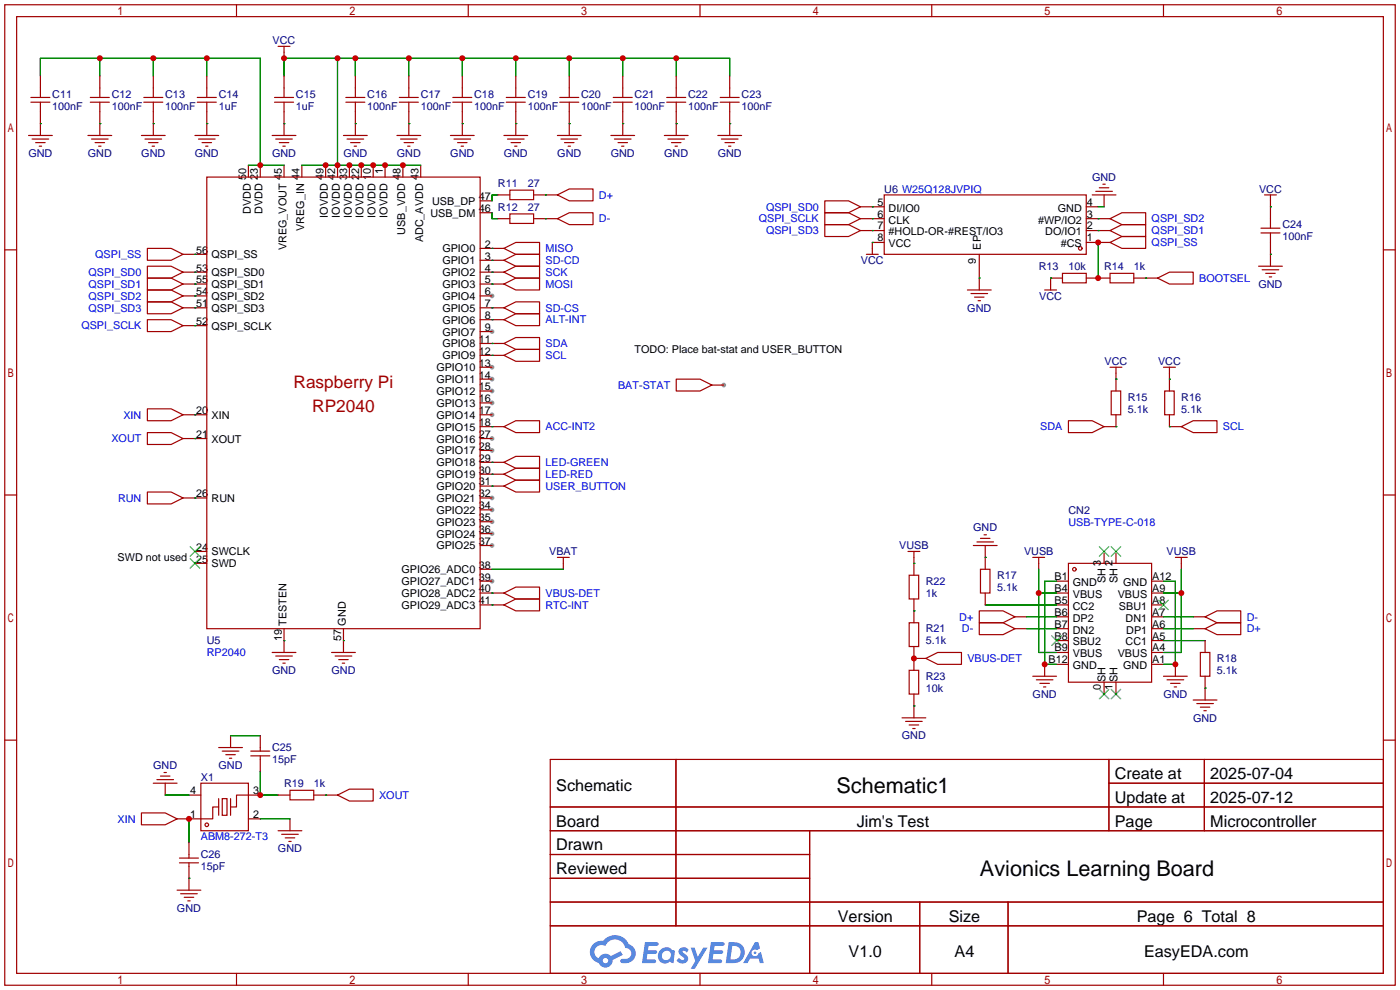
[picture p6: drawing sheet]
<svg xmlns="http://www.w3.org/2000/svg" width="299mm" height="212mm" viewBox="0 0 299 212" stroke-linecap="round" stroke-linejoin="round" font-family="sans-serif">
<g fill="#999">
<circle cx="105.2" cy="70.9" r=".51"/>
<circle cx="105.2" cy="63.2" r=".51"/>
<circle cx="105.2" cy="124.2" r=".51"/>
<circle cx="105.2" cy="116.6" r=".51"/>
<circle cx="105.2" cy="114" r=".51"/>
<circle cx="105.2" cy="111.5" r=".51"/>
<circle cx="105.2" cy="109" r=".51"/>
<circle cx="105.2" cy="106.4" r=".51"/>
<circle cx="105.2" cy="96.3" r=".51"/>
<circle cx="105.2" cy="93.7" r=".51"/>
<circle cx="105.2" cy="88.6" r=".51"/>
<circle cx="105.2" cy="86.1" r=".51"/>
<circle cx="105.2" cy="83.6" r=".51"/>
<circle cx="105.2" cy="81" r=".51"/>
<circle cx="105.2" cy="78.5" r=".51"/>
<circle cx="154.7" cy="82.3" r=".51"/>
</g>
<g fill="none" stroke="#a10000" stroke-width=".25">
<path d="M1 1h297.2v209.6h-297.2zM3.6 3.6h292.1v204.4h-292.1zM50.5 1v2.6M100.1 1v2.6M149.6 1v2.6M199.1 1v2.6M248.7 1v2.6M1 53.4h2.6M295.7 53.4h2.5M1 105.8h2.6M295.7 105.8h2.5M1 158.2h2.6"/>
<path d="M295.7 158.2h2.5M117.6 162.3h178.1v45.7h-178.1zM117.6 172.5h178.1M117.6 177.5h178.1M144.5 162.3v35.6M173 177.5v30.5M237 162.3v15.2M237 167.4h58.7M257.4 162.3v15.2M117.6 182.6h55.4M117.6 192.8h178.1M117.6 187.7h55.4"/>
<path d="M117.6 197.9h178.1M196.6 192.8v15.2M215.4 192.8v15.2M50.5 208v2.6M100.1 208v2.6M149.6 208v2.6M199.1 208v2.6M248.7 208v2.6"/>
</g>
<g fill="#5487ff">
<path d="M145.3 202.7a1.3 1.3 0 0 1 1.9 .3l-.4 .6a.54 .54 0 0 0-.9-.2l.1 .2a1.34 1.34 0 0 1 .9 1.8 1.47 1.47 0 0 1-2.3-.1l.5-.6 .8 .5a.31 .31 0 0 0 .4-.3 .31 .31 0 0 0-.3-.4 1.12 1.12 0 0 1-.7-1.8z"/>
<path d="M147.6 202.5h.9l.6 2 1.2-2h.9l-2.7 4.6h-.9l1-1.7z"/>
<path d="M137.8 201.4h1.7a1.31 1.31 0 0 1 1.2 .2 .4 .4 0 0 1-.3 .5l-1.8 .1-.1 .9h1.6a.4 .4 0 0 1 .4 .4 .4 .4 0 0 1-.5 .4h-1.6l-.2 1.2h1.4a.46 .46 0 0 1 .5 0 .46 .46 0 0 1 .1 .5l-.4 .2h-2.6z"/>
<path d="M151.9 201.4h1.7a1.32 1.32 0 0 1 1.2 .2 .39 .39 0 0 1-.3 .5l-1.8 .1-.1 .9h1.6a.4 .4 0 0 1 .4 .4 .4 .4 0 0 1-.4 .4h-1.7l-.2 1.2h1.4a.46 .46 0 0 1 .5 0 .46 .46 0 0 1 .1 .5l-.4 .2h-2.6z"/>
<path d="M161.3 201.4h.8l.3 1.3-.6 .4a.75 .75 0 0 0-1.1 .3 .75 .75 0 0 0 .5 1 .75 .75 0 0 0 .9-.7l.5-.2 .6 2.3h-.8l-.3-.9h-1.8l-.5 .9h-1z"/>
<path d="M155.7 201.4l-.6 4.4h1.5a2.27 2.27 0 0 0 2.6-2.2 2.27 2.27 0 0 0-2.7-2.2zM156.5 202.1a1.5 1.5 0 0 1 1.8 1.6 1.5 1.5 0 0 1-1.9 1.4h-.3z"/>
<path d="M141.2 203a1.6 1.6 0 0 0-.3 2.3 1.6 1.6 0 0 0 2.3 .2l.7 .3 .3-2.4-.1-.3-.5-.1a1.58 1.58 0 0 0-2.4 0zM141.8 203.5a.98 .98 0 0 1 1.6 .4 .98 .98 0 0 1-1.1 1.3 .94 .94 0 0 1-.9-.7 .94 .94 0 0 1 .4-1z"/>
<path d="M126.8 201.8a2.37 2.37 0 0 0 1.1 4 1.54 1.54 0 0 0 1.8 1 1.54 1.54 0 0 0 1.2-1.6l2.2-1.1-.5-.8-2 1a1.57 1.57 0 0 0-2.7 .5 1.5 1.5 0 0 1-.7-2.1 1.5 1.5 0 0 1 2.2-.5 2.23 2.23 0 0 1 2.3-1.4 2.23 2.23 0 0 1 2 1.8 1.16 1.16 0 0 1 1.2 1.1 1.16 1.16 0 0 1-1.1 1.2h-.7a.47 .47 0 0 0-.5 .4 .47 .47 0 0 0 .4 .5 2.17 2.17 0 0 0 2.5-.9 2.17 2.17 0 0 0-.3-2.7l-.8-.4a3.2 3.2 0 0 0-5.5-.7l-1.1 .1zM128.8 205.3a.6 .6 0 0 1 1.2 0 .6 .6 0 0 1-1.2 0z"/>
<circle cx="161.4" cy="203.6" r=".28"/>
</g>
<g fill="none" stroke="#a10000" stroke-width=".25">
<path d="M8.6 16.3v4.5M21.3 16.3v4.5M32.8 16.3v4.5M44.2 16.3v4.5M59.4 9.9h2.6M60.7 9.9v2.5M60.7 16.3v4.5M75.9 16.3v4.5M87.4 16.3v4.5M98.8 16.3v4.5M110.2 16.3v4.5M121.7 16.3v4.5"/>
<path d="M133.1 16.3v4.5M144.5 16.3v4.5M156 16.3v4.5M6.1 29h5.1M6.6 20.8h4.1M6.6 21.8h4.1M6.9 29.7h3.5M7.6 30.5h2.1M8.4 31.2h.5M8.6 21.8v7.2M18.8 29h5.1M19.3 20.8h4.1"/>
<path d="M19.3 21.8h4.1M19.6 29.7h3.5M20.3 30.5h2.1M21.1 31.2h.5M21.3 21.8v7.2M30.2 29h5.1M30.7 20.8h4.1M30.7 21.8h4.1M31 29.7h3.5M31.7 30.5h2.1M32.5 31.2h.5M32.8 21.8v7.2"/>
<path d="M41.7 29h5M42.2 20.8h4M42.2 21.8h4M42.4 29.7h3.6M43.2 30.5h2M43.9 31.2h.5M44.2 37.8h58.4v96.6h-58.4zM44.2 21.8v7.2M53.1 35.3v2.5M55.6 35.3v2.5M58.2 29h5M58.7 20.8h4"/>
<path d="M58.7 21.8h4M58.9 29.7h3.6M59.7 30.5h2M60.5 31.2h.5M60.7 21.8v7.2M60.7 35.3v2.5M64.5 35.3v2.5M69.6 35.3v2.5M72.1 35.3v2.5M73.4 29h5.1M73.9 20.8h4.1M73.9 21.8h4.1"/>
<path d="M74.2 29.7h3.5M74.7 35.3v2.5M74.9 30.5h2.1M75.7 31.2h.5M75.9 21.8v7.2M77.2 35.3v2.5M79.8 35.3v2.5M82.3 35.3v2.5M84.8 29h5.1M85.3 20.8h4.1M85.3 21.8h4.1M85.6 29.7h3.6"/>
<path d="M86.1 35.3v2.5M86.4 30.5h2M87.1 31.2h.5M87.4 21.8v7.2M89.9 35.3v2.5M96.3 29h5M96.8 20.8h4M96.8 21.8h4M97 29.7h3.6M97.8 30.5h2M98.6 31.2h.5M98.8 21.8v7.2"/>
<path d="M107.7 29h5.1M108.2 20.8h4.1M108.2 21.8h4.1M108.5 29.7h3.5M109.2 30.5h2.1M110 31.2h.5M110.2 21.8v7.2M119.1 29h5.1M119.6 20.8h4.1M119.6 21.8h4.1M119.9 29.7h3.5M120.6 30.5h2.1"/>
<path d="M121.4 31.2h.5M121.7 21.8v7.2M130.6 29h5M131.1 20.8h4M131.1 21.8h4M131.3 29.7h3.6M132.1 30.5h2M132.8 31.2h.5M133.1 21.8v7.2M142 29h5.1M142.5 20.8h4.1M142.5 21.8h4.1"/>
<path d="M142.7 29.7h3.6M143.5 30.5h2M144.3 31.2h.5M144.5 21.8v7.2M153.4 29h5.1M153.9 20.8h4.1M153.9 21.8h4.1M154.2 29.7h3.5M154.9 30.5h2.1M155.7 31.2h.5M156 21.8v7.2M235.7 39.4h.5"/>
<path d="M31.5 53.1h5.1l2.5 1.3-2.5 1.2h-5.1zM31.5 56.9h5.1l2.5 1.3-2.5 1.2h-5.1zM31.5 59.4h5.1l2.5 1.3-2.5 1.3h-5.1zM39.1 54.4h5.1M39.1 58.2h5.1M102.6 58.2h5.1M102.6 42.9h2.6M102.6 45.5h2.6M102.6 55.6h5.1M102.6 53.1h5.1M106.4 46.7h2.6M106.4 41.7h2.6"/>
<path d="M107.7 58.2l2.5-1.3h5.1v2.5h-5.1zM107.7 53.1l2.5-1.3h5.1v2.6h-5.1zM107.7 55.6l2.5-1.2h5.1v2.5h-5.1zM109 40.6h5v2.1h-5zM109 45.7h5v2.1h-5zM114 46.7h5.1M114 41.7h5.1M119.1 41.7l2.6-1.3h5v2.5h-5zM119.1 46.7l2.6-1.2h5v2.5h-5zM176.3 42.9h5.1l2.5 1.3-2.5 1.3h-5.1zM176.3 48h5.1l2.5 1.3-2.5 1.2h-5.1zM176.3 45.5h5.1l2.5 1.2-2.5 1.3h-5.1z"/>
<path d="M183.9 49.3h5.1M183.9 46.7h5.1M183.9 44.2h5.1M185.2 54.4h2.5M189 41.7h43.2v12.7h-43.2zM189 51.8h-2.6v2.6M209.3 54.4v7.6M227.1 58.4h5.1v2.1h-5.1zM227.1 59.4h-2.6v2.6M232.2 51.8h5M232.2 49.3h5M232.2 46.7h5"/>
<path d="M232.2 44.2h2.5M232.2 59.4h5M233.4 41.7h5.1M234.2 40.9h3.5M234.9 40.1h2.1M236 41.7v2.5M237.2 58.4h5.1v2.1h-5.1zM237.2 51.8l2.6-1.3h5.1v2.6h-5.1zM237.2 49.3l2.6-1.3h5.1v2.5h-5.1zM237.2 46.7l2.6-1.2h5.1v2.5h-5.1zM242.3 59.4h5.1M247.4 59.4l2.5-1.2h5.1v2.5h-5.1z"/>
<path d="M269 56.9h5.1M269.5 48.8h4.1M269.5 49.8h4.1M269.7 57.7h3.6M270.3 41.7h2.5M270.5 58.4h2M271.3 59.2h.5M271.5 41.7v7.1M271.5 49.8v7.1M31.5 62h5.1l2.5 1.2-2.5 1.3h-5.1zM31.5 64.5h5.1l2.5 1.3-2.5 1.3h-5.1zM31.5 68.3h5.1l2.5 1.3-2.5 1.3h-5.1z"/>
<path d="M39.1 65.8h5.1M39.1 63.2h5.1M39.1 60.7h5.1M39.1 69.6h5.1M102.6 70.9h2.6M102.6 68.3h5.1M102.6 65.8h5.1M102.6 63.2h2.6M102.6 60.7h5.1M102.6 78.5h2.6M102.6 75.9h5.1M102.6 73.4h5.1"/>
<path d="M107.7 60.7l2.5-1.3h5.1v2.6h-5.1zM107.7 65.8l2.5-1.3h5.1v2.6h-5.1zM107.7 75.9l2.5-1.2h5.1v2.5h-5.1zM107.7 73.4l2.5-1.3h5.1v2.6h-5.1zM107.7 68.3l2.5-1.2h5.1v2.5h-5.1zM206.8 62h5M207.5 62.7h3.6M208.3 63.5h2M209 64.3h.5M223.3 62h2.5M237.2 78.5h2.6M238.5 78.5v5.1"/>
<path d="M248.7 78.5h2.5M249.9 78.5v5.1M31.5 87.4h5.1l2.5 1.2-2.5 1.3h-5.1zM31.5 92.5h5.1l2.5 1.2-2.5 1.3h-5.1zM39.1 93.7h5.1M39.1 88.6h5.1M102.6 98.8h5.1M102.6 96.3h2.6M102.6 93.7h2.6M102.6 88.6h2.6M102.6 91.2h5.1M102.6 86.1h2.6"/>
<path d="M102.6 83.6h2.6M102.6 81h2.6M107.7 91.2l2.5-1.3h5.1v2.6h-5.1zM107.7 98.8l2.5-1.3h5.1v2.6h-5.1zM144.5 81h5.1l2.5 1.3-2.5 1.3h-5.1zM152.1 82.3h2.6M228.3 89.9h5.1l2.6 1.3-2.6 1.3h-5.1zM237.5 83.6h2v5h-2zM238.5 88.6v2.6h-2.5M248.9 83.6h2.1v5h-2.1zM249.9 88.6v2.6h2.6M252.5 91.2l2.5-1.3h5.1v2.6h-5.1z"/>
<path d="M31.5 105.2h5.1l2.5 1.2-2.5 1.3h-5.1zM39.1 106.4h5.1M41.7 117.9h2.5M102.6 116.6h2.6M102.6 114h2.6M102.6 111.5h2.6M102.6 109h2.6M102.6 106.4h2.6M102.6 103.9h5.1M102.6 101.3h5.1M107.7 101.3l2.5-1.2h5.1v2.5h-5.1zM107.7 103.9l2.5-1.3h5.1v2.6h-5.1z"/>
<path d="M119.1 119.1h2.6M120.4 119.1v2.6M194.1 117.9h2.5M195.3 117.9v5M208 116.6h5.1M208.8 115.8h3.5M209.5 115.1h2.1M210.3 114.3h.5M210.6 116.6v5.1M220.7 119.1h2.6M222 119.1v2.6M236 117.9v2.5"/>
<path d="M238.5 117.9v2.5M251.2 119.1h2.5M252.5 119.1v2.6M41.7 120.4h2.5M58.2 139.4h5M60.7 134.4v5M70.9 139.4h5M73.4 134.4v5M102.6 129.3h5.1M102.6 126.7h5.1M102.6 124.2h2.6M102.6 121.7h2.6"/>
<path d="M107.7 126.7l2.5-1.2h5.1v2.5h-5.1zM107.7 129.3l2.5-1.3h5.1v2.6h-5.1zM194.3 133.1h2v5.1h-2zM194.3 122.9h2v5.1h-2zM195.3 128v5.1M195.3 138.2v5.1M209.3 130.6h5.1l2.5 1.2-2.5 1.3h-5.1zM209.3 133.1h5.1l2.5 1.3-2.5 1.2h-5.1zM209.5 121.7h2.1v5h-2.1zM210.6 126.7v2.6M216.9 131.8h2.6M216.9 134.4h2.6"/>
<path d="M225.8 129.3h2.5M225.8 126.7h2.5M225.8 124.2h2.5M225.8 139.4h2.5M225.8 131.8h2.5M225.8 134.4h2.5M225.8 136.9h2.5M228.3 120.4h17.8v25.4h-17.8zM246.1 129.3h2.6M246.1 126.7h2.6M246.1 124.2h2.6M246.1 139.4h2.6"/>
<path d="M246.1 131.8h2.6M246.1 134.4h2.6M246.1 136.9h2.6M255 131.8h2.6M255 134.4h2.6M256.5 139.4h2.1v5.1h-2.1zM257.6 134.4l2.5-1.3h5.1v2.5h-5.1zM257.6 131.8l2.5-1.2h5.1v2.5h-5.1zM257.6 136.9v2.5M46.7 159.8h5.1M49.3 157.2v2.6M55.6 157.2v3.3"/>
<path d="M58.9 140.2h3.6M59.7 141h2M60.5 141.7h.5M71.6 140.2h3.6M72.4 141h2M73.2 141.7h.5M192.8 153.4h5.1M193.5 154.2h3.6M194.3 143.3h2v5h-2zM194.3 154.9h2M195.1 155.7h.5M195.3 148.3v5.1"/>
<path d="M195.3 140.7h2.6M197.9 140.7l2.5-1.3h5.1v2.6h-5.1zM220.7 144.5h5.1M221.5 145.3h3.5M222.2 146.1h2.1M223 146.8h.5M223.3 142v2.5M225.8 142h2.5M236 145.8v2.5M238.5 145.8v2.5M246.1 142h2.6M248.7 144.5h5"/>
<path d="M249.4 145.3h3.6M250.2 146.1h2M251 146.8h.5M251.2 142v2.5M255 149.6h5.1M255.8 150.4h3.5M256.5 151.1h2.1M257.3 151.9h.5M257.6 144.5v5.1M30.2 173.7h5.1l2.5 1.3-2.5 1.3h-5.1zM32.8 167.4h5M33.5 166.6h3.6"/>
<path d="M34.3 165.9h2M35.1 165.1h.5M35.3 167.4v2.5M40.4 169.9h2.5M42.9 167.4h10.2v10.1h-10.2zM46.7 172.5h-1.2v2.5h-7.7M46.7 170.7v3.5M47.5 170.7h1v3.5h-1zM47.5 160.5h3.6M48.3 161.3h2M49 162.1h.5M49.3 170.7v3.5"/>
<path d="M53.1 175h2.5M53.6 160.5h4.1M53.6 161.5h4.1M55.6 169.9h-5.1v2.6h-1.2M55.6 161.5v3.3M59.4 169.9h2.6M59.4 177.5h5.1M60.2 178.3h3.6M61 179.1h2M61.7 179.8h.5M62 168.9h5.1v2h-5.1zM62 175v2.5"/>
<path d="M67.1 169.9h5M72.1 169.9l2.6-1.2h5.1v2.5h-5.1zM37.8 190.2h5.1M38.4 184.4h4M38.4 183.4h4M38.6 191h3.6M39.4 191.8h2M40.1 192.5h.5M40.4 180.1v3.3M40.4 184.4v5.8"/>
<circle cx="230.9" cy="53.1" r=".38"/>
<circle cx="229.6" cy="121.7" r=".38"/>
<circle cx="44.2" cy="176.3" r=".38"/>
</g>
<g fill="none" stroke="#3c3" stroke-width=".25">
<path d="M40.6 119.4l2.1 2M40.6 116.8l2.1 2.1M42.7 119.4l-2.1 2M42.7 116.8l-2.1 2.1M234.9 116.8l2.1 2.1M237 116.8l-2.1 2.1M237.5 116.8l2 2.1M239.5 116.8l-2 2.1M224.8 135.9l2 2M226.8 135.9l-2 2M247.6 128.3l2.1 2M249.7 128.3l-2.1 2"/>
<path d="M234.9 147.3l2.1 2.1M237 147.3l-2.1 2.1M237.5 147.3l2 2.1M239.5 147.3l-2 2.1"/>
</g>
<g fill="none" stroke="#008700" stroke-width=".25">
<path d="M8.6 16.3v-3.9h47v22.9M21.3 12.4v3.9M32.8 12.4v3.9M44.2 12.4v3.9M60.7 16.3v-3.9h95.3v3.9M72.1 12.4v22.9M75.9 12.4v3.9M87.4 12.4v3.9M98.8 12.4v3.9M110.2 12.4v3.9M121.7 12.4v3.9M133.1 12.4v3.9"/>
<path d="M144.5 12.4v3.9M8.6 26.4h.1M21.3 26.4h.1M32.8 26.4h.1M44.2 26.4h.1M53.1 35.3h7.6M60.7 26.4h.1M64.5 35.3h25.4M75.9 26.4h.1M87.4 26.4h.1M98.8 26.4h.1M110.2 26.4h.1"/>
<path d="M121.7 26.4h.1M133.1 26.4h.1M144.5 26.4h.1M156 26.4h.1M41.7 54.4h.1M41.7 58.2h.1M105.2 53.1h.1M105.2 58.2h.1M105.2 55.6h.1M105.2 45.5v1.2h1.2M106.4 41.7h-1.2v1.2M116.6 41.7h.1"/>
<path d="M116.6 46.7h.1M186.4 51.8h.1M186.4 44.2h.1M186.4 49.3h.1M186.4 46.7h.1M209.3 59.4h.1M224.5 59.4h.1M234.7 49.3h.1M234.7 46.7h.1M234.7 44.2h1.3M234.7 51.8v7.6M244.9 59.4h.1"/>
<path d="M271.5 54.4h.1M271.5 44.2h.1M41.7 60.7h.1M41.7 63.2h.1M41.7 65.8h.1M41.7 69.6h.1M105.2 60.7h.1M105.2 65.8h.1M105.2 73.4h.1M105.2 75.9h.1M105.2 68.3h.1M41.7 88.6h.1"/>
<path d="M41.7 93.7h.1M105.2 91.2h.1M105.2 98.8h.1M238.5 81h.1M238.5 91.2h.1M249.9 81h.1M249.9 91.2h.1M41.7 106.4h.1M105.2 101.3h.1M105.2 103.9h.1M210.6 119.1h.1M60.7 136.9h.1"/>
<path d="M73.4 136.9h.1M105.2 126.7h.1M105.2 129.3h.1M105.2 121.7h15.2M195.3 130.6h.1M195.3 120.4h.1M210.6 129.3h15.2M219.5 131.8h6.3M219.5 134.4h6.3M222 121.7v17.7h3.8M222 126.7h3.8M225.8 124.2h-2.5v17.8h2.5"/>
<path d="M248.7 124.2h2.5v17.8h-2.5M248.7 126.7h3.8M248.7 131.8h6.3M248.7 134.4h6.3M248.7 136.9h8.9M252.5 121.7v17.7h-3.8M49.3 157.2h6.3M195.3 140.7h.1M195.3 150.9h.1M257.6 147.1h.1M35.3 169.9h5.1M40.4 175v5.1"/>
<path d="M55.6 164.8v5.1h3.8M55.6 175h6.4M69.6 169.9h.1M40.4 187.7h.1"/>
</g>
<g fill="#c00">
<circle cx="69.6" cy="35.3" r=".63"/>
<circle cx="72.1" cy="35.3" r=".63"/>
<circle cx="72.1" cy="12.4" r=".63"/>
<circle cx="60.7" cy="12.4" r=".63"/>
<circle cx="75.9" cy="12.4" r=".63"/>
<circle cx="87.4" cy="12.4" r=".63"/>
<circle cx="98.8" cy="12.4" r=".63"/>
<circle cx="110.2" cy="12.4" r=".63"/>
<circle cx="121.7" cy="12.4" r=".63"/>
<circle cx="133.1" cy="12.4" r=".63"/>
<circle cx="144.5" cy="12.4" r=".63"/>
<circle cx="74.7" cy="35.3" r=".63"/>
<circle cx="77.2" cy="35.3" r=".63"/>
<circle cx="79.8" cy="35.3" r=".63"/>
<circle cx="82.3" cy="35.3" r=".63"/>
<circle cx="86.1" cy="35.3" r=".63"/>
<circle cx="55.6" cy="35.3" r=".63"/>
<circle cx="44.2" cy="12.4" r=".63"/>
<circle cx="32.8" cy="12.4" r=".63"/>
<circle cx="21.3" cy="12.4" r=".63"/>
<circle cx="234.7" cy="51.8" r=".63"/>
<circle cx="234.7" cy="59.4" r=".63"/>
<circle cx="40.4" cy="175" r=".63"/>
<circle cx="55.6" cy="169.9" r=".63"/>
<circle cx="251.2" cy="142" r=".63"/>
<circle cx="223.3" cy="142" r=".63"/>
<circle cx="222" cy="126.7" r=".63"/>
<circle cx="252.5" cy="126.7" r=".63"/>
<circle cx="195.3" cy="140.7" r=".63"/>
</g>
<g font-size="4.6">
<text x="178.8" y="169.4">Schematic1</text>
<text x="209.4" y="187.2">Avionics Learning Board</text>
</g>
<g font-size="3.7" fill="#a00000">
<text x="62.7" y="83">Raspberry Pi</text>
<text x="66.7" y="88.1">RP2040</text>
</g>
<g font-size="3.5">
<text x="238.3" y="166.5">Create at</text>
<text x="258.7" y="166.5">2025-07-04</text>
<text x="118.9" y="169.1">Schematic</text>
<text x="238.3" y="171.6">Update at</text>
<text x="258.7" y="171.6">2025-07-12</text>
<text x="118.9" y="176.7">Board</text>
<text x="183.1" y="176.7">Jim's Test</text>
<text x="238.3" y="176.7">Page</text>
<text x="258.7" y="176.7">Microcontroller</text>
<text x="118.9" y="181.8">Drawn</text>
<text x="118.9" y="186.8">Reviewed</text>
<text x="179.1" y="197">Version</text>
<text x="202.8" y="197">Size</text>
<text x="243" y="197">Page 6 Total 8</text>
<text x="181.4" y="204.6">V1.0</text>
<text x="204" y="204.6">A4</text>
<text x="244.5" y="204.6">EasyEDA.com</text>
</g>
<g font-size="2.3" fill="#000080">
<text x="58.3" y="9.4">VCC</text>
<text x="11.2" y="20.9">C11</text>
<text x="11.2" y="23.4">100nF</text>
<text x="23.9" y="20.9">C12</text>
<text x="23.9" y="23.4">100nF</text>
<text x="35.3" y="20.9">C13</text>
<text x="35.3" y="23.4">100nF</text>
<text x="46.7" y="20.9">C14</text>
<text x="46.7" y="23.4">1uF</text>
<text x="63.2" y="20.9">C15</text>
<text x="63.2" y="23.4">1uF</text>
<text x="78.5" y="20.9">C16</text>
<text x="78.5" y="23.4">100nF</text>
<text x="89.9" y="20.9">C17</text>
<text x="89.9" y="23.4">100nF</text>
<text x="101.3" y="20.9">C18</text>
<text x="101.3" y="23.4">100nF</text>
<text x="112.8" y="20.9">C19</text>
<text x="112.8" y="23.4">100nF</text>
<text x="124.2" y="20.9">C20</text>
<text x="124.2" y="23.4">100nF</text>
<text x="135.6" y="20.9">C21</text>
<text x="135.6" y="23.4">100nF</text>
<text x="147.1" y="20.9">C22</text>
<text x="147.1" y="23.4">100nF</text>
<text x="158.5" y="20.9">C23</text>
<text x="158.5" y="23.4">100nF</text>
<text x="6.1" y="33.6">GND</text>
<text x="18.8" y="33.6">GND</text>
<text x="30.2" y="33.6">GND</text>
<text x="41.6" y="33.6">GND</text>
<text x="58.1" y="33.6">GND</text>
<text x="73.4" y="33.6">GND</text>
<text x="84.8" y="33.6">GND</text>
<text x="96.2" y="33.6">GND</text>
<text x="107.7" y="33.6">GND</text>
<text x="119.1" y="33.6">GND</text>
<text x="130.5" y="33.6">GND</text>
<text x="142" y="33.6">GND</text>
<text x="153.4" y="33.6">GND</text>
<text x="106.4" y="39.9">R11</text>
<text x="112.8" y="39.9">27</text>
<text x="189" y="41.2">U6 W25Q128JVPIQ</text>
<text x="233.4" y="38.7">GND</text>
<text x="269.1" y="41.2">VCC</text>
<text x="112.8" y="45">27</text>
<text x="274.1" y="48.8">C24</text>
<text x="274.1" y="51.4">100nF</text>
<text x="184" y="56.4">VCC</text>
<text x="222" y="57.7">R13</text>
<text x="228.3" y="57.7">10k</text>
<text x="236" y="57.7">R14</text>
<text x="242.3" y="57.7">1k</text>
<text x="222.1" y="64.1">VCC</text>
<text x="269" y="61.5">GND</text>
<text x="206.7" y="66.6">GND</text>
<text x="236.1" y="78">VCC</text>
<text x="247.5" y="78">VCC</text>
<text x="241" y="85.6">R15</text>
<text x="241" y="88.2">5.1k</text>
<text x="252.5" y="85.6">R16</text>
<text x="252.5" y="88.2">5.1k</text>
<text x="208" y="113.6">GND</text>
<text x="228.3" y="109.8">CN2</text>
<text x="117.4" y="118.7">VBAT</text>
<text x="192.2" y="117.4">VUSB</text>
<text x="218.9" y="118.7">VUSB</text>
<text x="249.3" y="118.7">VUSB</text>
<text x="197.9" y="125">R22</text>
<text x="213.1" y="123.7">R17</text>
<text x="197.9" y="127.6">1k</text>
<text x="213.1" y="126.3">5.1k</text>
<text x="44.2" y="137.7">U5</text>
<text x="197.9" y="135.2">R21</text>
<text x="197.9" y="137.7">5.1k</text>
<text x="260.1" y="141.5">R18</text>
<text x="58.1" y="144.1">GND</text>
<text x="70.8" y="144.1">GND</text>
<text x="197.9" y="145.3">R23</text>
<text x="197.9" y="147.9">10k</text>
<text x="220.7" y="149.1">GND</text>
<text x="248.6" y="149.1">GND</text>
<text x="260.1" y="144.1">5.1k</text>
<text x="255" y="154.2">GND</text>
<text x="58.2" y="160.6">C25</text>
<text x="192.8" y="158">GND</text>
<text x="32.7" y="164.4">GND</text>
<text x="42.9" y="166.9">X1</text>
<text x="46.7" y="164.4">GND</text>
<text x="58.2" y="163.1">15pF</text>
<text x="60.7" y="168.2">R19</text>
<text x="67.1" y="168.2">1k</text>
<text x="42.9" y="183.4">C26</text>
<text x="42.9" y="186">15pF</text>
<text x="59.4" y="182.2">GND</text>
<text x="37.8" y="194.9">GND</text>
</g>
<g font-size="2.3">
<text x="52.6" y="38.5" transform="rotate(-90 52.6 38.5)">50</text>
<text x="55.1" y="38.5" transform="rotate(-90 55.1 38.5)">23</text>
<text x="60.2" y="38.5" transform="rotate(-90 60.2 38.5)">45</text>
<text x="64" y="38.5" transform="rotate(-90 64 38.5)">44</text>
<text x="69.1" y="38.5" transform="rotate(-90 69.1 38.5)">49</text>
<text x="71.6" y="38.5" transform="rotate(-90 71.6 38.5)">42</text>
<text x="74.2" y="38.5" transform="rotate(-90 74.2 38.5)">33</text>
<text x="76.7" y="38.5" transform="rotate(-90 76.7 38.5)">22</text>
<text x="79.3" y="38.5" transform="rotate(-90 79.3 38.5)">10</text>
<text x="81.8" y="37.2" transform="rotate(-90 81.8 37.2)">1</text>
<text x="85.6" y="38.5" transform="rotate(-90 85.6 38.5)">48</text>
<text x="89.4" y="38.5" transform="rotate(-90 89.4 38.5)">43</text>
<text x="53.6" y="45.8" transform="rotate(-90 53.6 45.8)">DVDD</text>
<text x="56.1" y="45.8" transform="rotate(-90 56.1 45.8)">DVDD</text>
<text x="70.1" y="46.5" transform="rotate(-90 70.1 46.5)">IOVDD</text>
<text x="72.6" y="46.5" transform="rotate(-90 72.6 46.5)">IOVDD</text>
<text x="75.2" y="46.5" transform="rotate(-90 75.2 46.5)">IOVDD</text>
<text x="77.7" y="46.5" transform="rotate(-90 77.7 46.5)">IOVDD</text>
<text x="80.2" y="46.5" transform="rotate(-90 80.2 46.5)">IOVDD</text>
<text x="82.8" y="46.5" transform="rotate(-90 82.8 46.5)">IOVDD</text>
<text x="92" y="46.3">USB_DM</text>
<text x="92.4" y="43.8">USB_DP</text>
<text x="102.3" y="42.8">47</text>
<text x="102.3" y="45.3">46 R12</text>
<text x="187.6" y="44">5</text>
<text x="187.6" y="46.5">6</text>
<text x="189.9" y="45.2">DI/IO0</text>
<text x="189.9" y="47.8">CLK</text>
<text x="221.8" y="47.8">#WP/IO2</text>
<text x="226.1" y="45.2">GND</text>
<text x="232.3" y="46.5">3</text>
<text x="232.3" y="44">4</text>
<text x="61.2" y="53.5" transform="rotate(-90 61.2 53.5)">VREG_VOUT</text>
<text x="65" y="49.4" transform="rotate(-90 65 49.4)">VREG_IN</text>
<text x="86.6" y="50.1" transform="rotate(-90 86.6 50.1)">USB_VDD</text>
<text x="90.4" y="51.8" transform="rotate(-90 90.4 51.8)">ADC_AVDD</text>
<text x="94.5" y="53.9">GPIO0</text>
<text x="103.6" y="53">2</text>
<text x="187.6" y="49">7</text>
<text x="187.6" y="51.6">8</text>
<text x="189.9" y="50.3">#HOLD-OR-#REST/IO3</text>
<text x="189.9" y="52.9">VCC</text>
<text x="209.6" y="53.4" transform="rotate(-90 209.6 53.4)">EP</text>
<text x="223.4" y="50.3">DO/IO1</text>
<text x="226.7" y="52.9">#CS</text>
<text x="232.3" y="51.6">1</text>
<text x="232.3" y="49">2</text>
<text x="41.9" y="54.2">56</text>
<text x="41.9" y="58">53</text>
<text x="45.2" y="55.2">QSPI_SS</text>
<text x="45.2" y="59">QSPI_SD0</text>
<text x="94.5" y="59">GPIO2</text>
<text x="94.5" y="56.5">GPIO1</text>
<text x="103.6" y="58">4</text>
<text x="103.6" y="55.5">3</text>
<text x="208.6" y="56.4" transform="rotate(-90 208.6 56.4)">9</text>
<text x="41.9" y="60.6">55</text>
<text x="41.9" y="63.1">54</text>
<text x="41.9" y="65.7">51</text>
<text x="45.2" y="61.6">QSPI_SD1</text>
<text x="45.2" y="64.1">QSPI_SD2</text>
<text x="94.5" y="64.1">GPIO4</text>
<text x="94.5" y="61.6">GPIO3</text>
<text x="103.6" y="65.7">7</text>
<text x="103.6" y="63.1">6</text>
<text x="103.6" y="60.6">5</text>
<text x="41.9" y="69.5">52</text>
<text x="45.2" y="70.4">QSPI_SCLK</text>
<text x="45.2" y="66.6">QSPI_SD3</text>
<text x="94.5" y="71.7">GPIO7</text>
<text x="94.5" y="69.2">GPIO6</text>
<text x="94.5" y="66.6">GPIO5</text>
<text x="103.6" y="70.7">9</text>
<text x="103.6" y="68.2">8</text>
<text x="94.5" y="76.8">GPIO9</text>
<text x="94.5" y="74.3">GPIO8</text>
<text x="102.3" y="75.8">12</text>
<text x="102.3" y="73.3">11</text>
<text x="135.6" y="75.5">TODO: Place bat-stat and USER_BUTTON</text>
<text x="93.3" y="81.9">GPIO11</text>
<text x="93.3" y="79.3">GPIO10</text>
<text x="102.3" y="83.4">15</text>
<text x="102.3" y="80.9">14</text>
<text x="102.3" y="78.4">13</text>
<text x="41.9" y="88.5">20</text>
<text x="45.2" y="89.5">XIN</text>
<text x="93.3" y="89.5">GPIO14</text>
<text x="93.3" y="87">GPIO13</text>
<text x="93.3" y="84.4">GPIO12</text>
<text x="102.3" y="88.5">17</text>
<text x="102.3" y="86">16</text>
<text x="41.9" y="93.6">21</text>
<text x="45.2" y="94.6">XOUT</text>
<text x="93.3" y="94.6">GPIO16</text>
<text x="93.3" y="92">GPIO15</text>
<text x="102.3" y="93.6">27</text>
<text x="102.3" y="91.1">18</text>
<text x="93.3" y="99.7">GPIO18</text>
<text x="93.3" y="97.1">GPIO17</text>
<text x="102.3" y="101.2">30</text>
<text x="102.3" y="98.7">29</text>
<text x="102.3" y="96.1">28</text>
<text x="41.9" y="106.3">26</text>
<text x="45.2" y="107.3">RUN</text>
<text x="93.3" y="107.3">GPIO21</text>
<text x="93.3" y="104.7">GPIO20</text>
<text x="93.3" y="102.2">GPIO19</text>
<text x="102.3" y="106.3">32</text>
<text x="102.3" y="103.8">31</text>
<text x="93.3" y="112.4">GPIO23</text>
<text x="93.3" y="109.8">GPIO22</text>
<text x="102.3" y="113.9">36</text>
<text x="102.3" y="111.4">35</text>
<text x="102.3" y="108.8">34</text>
<text x="25.1" y="119.9">SWD not used</text>
<text x="41.9" y="117.7">24</text>
<text x="45.2" y="118.7">SWCLK</text>
<text x="93.3" y="117.4">GPIO25</text>
<text x="93.3" y="114.9">GPIO24</text>
<text x="102.3" y="116.5">37</text>
<text x="41.9" y="120.3">25</text>
<text x="45.2" y="121.2">SWD</text>
<text x="85.8" y="125.1">GPIO27_ADC1</text>
<text x="85.8" y="122.5">GPIO26_ADC0</text>
<text x="102.3" y="124.1">39</text>
<text x="102.3" y="121.5">38</text>
<text x="225.4" y="124">B1</text>
<text x="229.3" y="125.2">GND</text>
<text x="235.2" y="120.9" transform="rotate(-90 235.2 120.9)">3</text>
<text x="236.3" y="124.6" transform="rotate(-90 236.3 124.6)">SH</text>
<text x="237.8" y="120.9" transform="rotate(-90 237.8 120.9)">2</text>
<text x="238.8" y="124.6" transform="rotate(-90 238.8 124.6)">SH</text>
<text x="240.1" y="125.2">GND</text>
<text x="246.3" y="124">A12</text>
<text x="85.8" y="130.1">GPIO29_ADC3</text>
<text x="85.8" y="127.6">GPIO28_ADC2</text>
<text x="102.3" y="129.2">41</text>
<text x="102.3" y="126.6">40</text>
<text x="225.4" y="126.5">B4</text>
<text x="225.4" y="129.1">B5</text>
<text x="225.4" y="131.6">B6</text>
<text x="229.3" y="127.8">VBUS</text>
<text x="229.3" y="130.3">CC2</text>
<text x="238.9" y="127.8">VBUS</text>
<text x="239.2" y="130.3">SBU1</text>
<text x="246.3" y="131.6">A7</text>
<text x="246.3" y="129.1">A8</text>
<text x="246.3" y="126.5">A9</text>
<text x="60.2" y="137" transform="rotate(-90 60.2 137)">19</text>
<text x="61.2" y="133.7" transform="rotate(-90 61.2 133.7)">TESTEN</text>
<text x="72.9" y="137" transform="rotate(-90 72.9 137)">57</text>
<text x="73.9" y="133.7" transform="rotate(-90 73.9 133.7)">GND</text>
<text x="225.4" y="134.1">B7</text>
<text x="225.4" y="136.7">B8</text>
<text x="229.3" y="132.9">DP2</text>
<text x="229.3" y="135.4">DN2</text>
<text x="229.3" y="137.9">SBU2</text>
<text x="240.6" y="137.9">CC1</text>
<text x="240.6" y="132.9">DN1</text>
<text x="240.7" y="135.4">DP1</text>
<text x="246.3" y="136.7">A5</text>
<text x="246.3" y="134.1">A6</text>
<text x="224.1" y="141.8">B12</text>
<text x="225.4" y="139.2">B9</text>
<text x="229.3" y="140.5">VBUS</text>
<text x="229.3" y="143">GND</text>
<text x="238.9" y="140.5">VBUS</text>
<text x="240.1" y="143">GND</text>
<text x="246.3" y="141.8">A1</text>
<text x="246.3" y="139.2">A4</text>
<text x="235.2" y="147.6" transform="rotate(-90 235.2 147.6)">0</text>
<text x="236.3" y="145.8" transform="rotate(-90 236.3 145.8)">SH</text>
<text x="237.8" y="147.6" transform="rotate(-90 237.8 147.6)">1</text>
<text x="238.8" y="145.8" transform="rotate(-90 238.8 145.8)">SH</text>
<text x="40.6" y="169.7">4</text>
<text x="54.1" y="169.7">3</text>
<text x="40.6" y="174.8">1</text>
<text x="54.1" y="174.8">2</text>
</g>
<g font-size="2.3" fill="#00f">
<text x="128" y="42.5">D+</text>
<text x="128" y="47.5">D-</text>
<text x="162.2" y="47.5">QSPI_SCLK</text>
<text x="163.7" y="45">QSPI_SD0</text>
<text x="246.1" y="47.5">QSPI_SD2</text>
<text x="116.6" y="53.9">MISO</text>
<text x="163.7" y="50.1">QSPI_SD3</text>
<text x="246.1" y="52.6">QSPI_SS</text>
<text x="246.1" y="50.1">QSPI_SD1</text>
<text x="18.9" y="59">QSPI_SD0</text>
<text x="20.3" y="55.2">QSPI_SS</text>
<text x="116.6" y="59">SCK</text>
<text x="116.6" y="56.4">SD-CD</text>
<text x="18.9" y="61.5">QSPI_SD1</text>
<text x="18.9" y="64.1">QSPI_SD2</text>
<text x="116.6" y="61.5">MOSI</text>
<text x="256.3" y="60.2">BOOTSEL</text>
<text x="17.4" y="70.4">QSPI_SCLK</text>
<text x="18.9" y="66.6">QSPI_SD3</text>
<text x="116.6" y="66.6">SD-CS</text>
<text x="116.6" y="69.1">ALT-INT</text>
<text x="116.6" y="76.8">SCL</text>
<text x="116.6" y="74.2">SDA</text>
<text x="132.1" y="83.1">BAT-STAT</text>
<text x="26.4" y="89.5">XIN</text>
<text x="23.8" y="94.5">XOUT</text>
<text x="116.6" y="92">ACC-INT2</text>
<text x="222.3" y="92">SDA</text>
<text x="261.4" y="92">SCL</text>
<text x="116.6" y="99.6">LED-GREEN</text>
<text x="25.2" y="107.2">RUN</text>
<text x="116.6" y="102.2">LED-RED</text>
<text x="116.6" y="104.7">USER_BUTTON</text>
<text x="228.3" y="112.3">USB-TYPE-C-018</text>
<text x="116.6" y="127.6">VBUS-DET</text>
<text x="116.6" y="130.1">RTC-INT</text>
<text x="205" y="132.6">D+</text>
<text x="205.6" y="135.2">D-</text>
<text x="266.4" y="135.2">D+</text>
<text x="266.4" y="132.6">D-</text>
<text x="44.2" y="140.3">RP2040</text>
<text x="206.8" y="141.5">VBUS-DET</text>
<text x="81" y="170.7">XOUT</text>
<text x="25.1" y="175.8">XIN</text>
<text x="42.9" y="179.6">ABM8-272-T3</text>
</g>
</svg>
